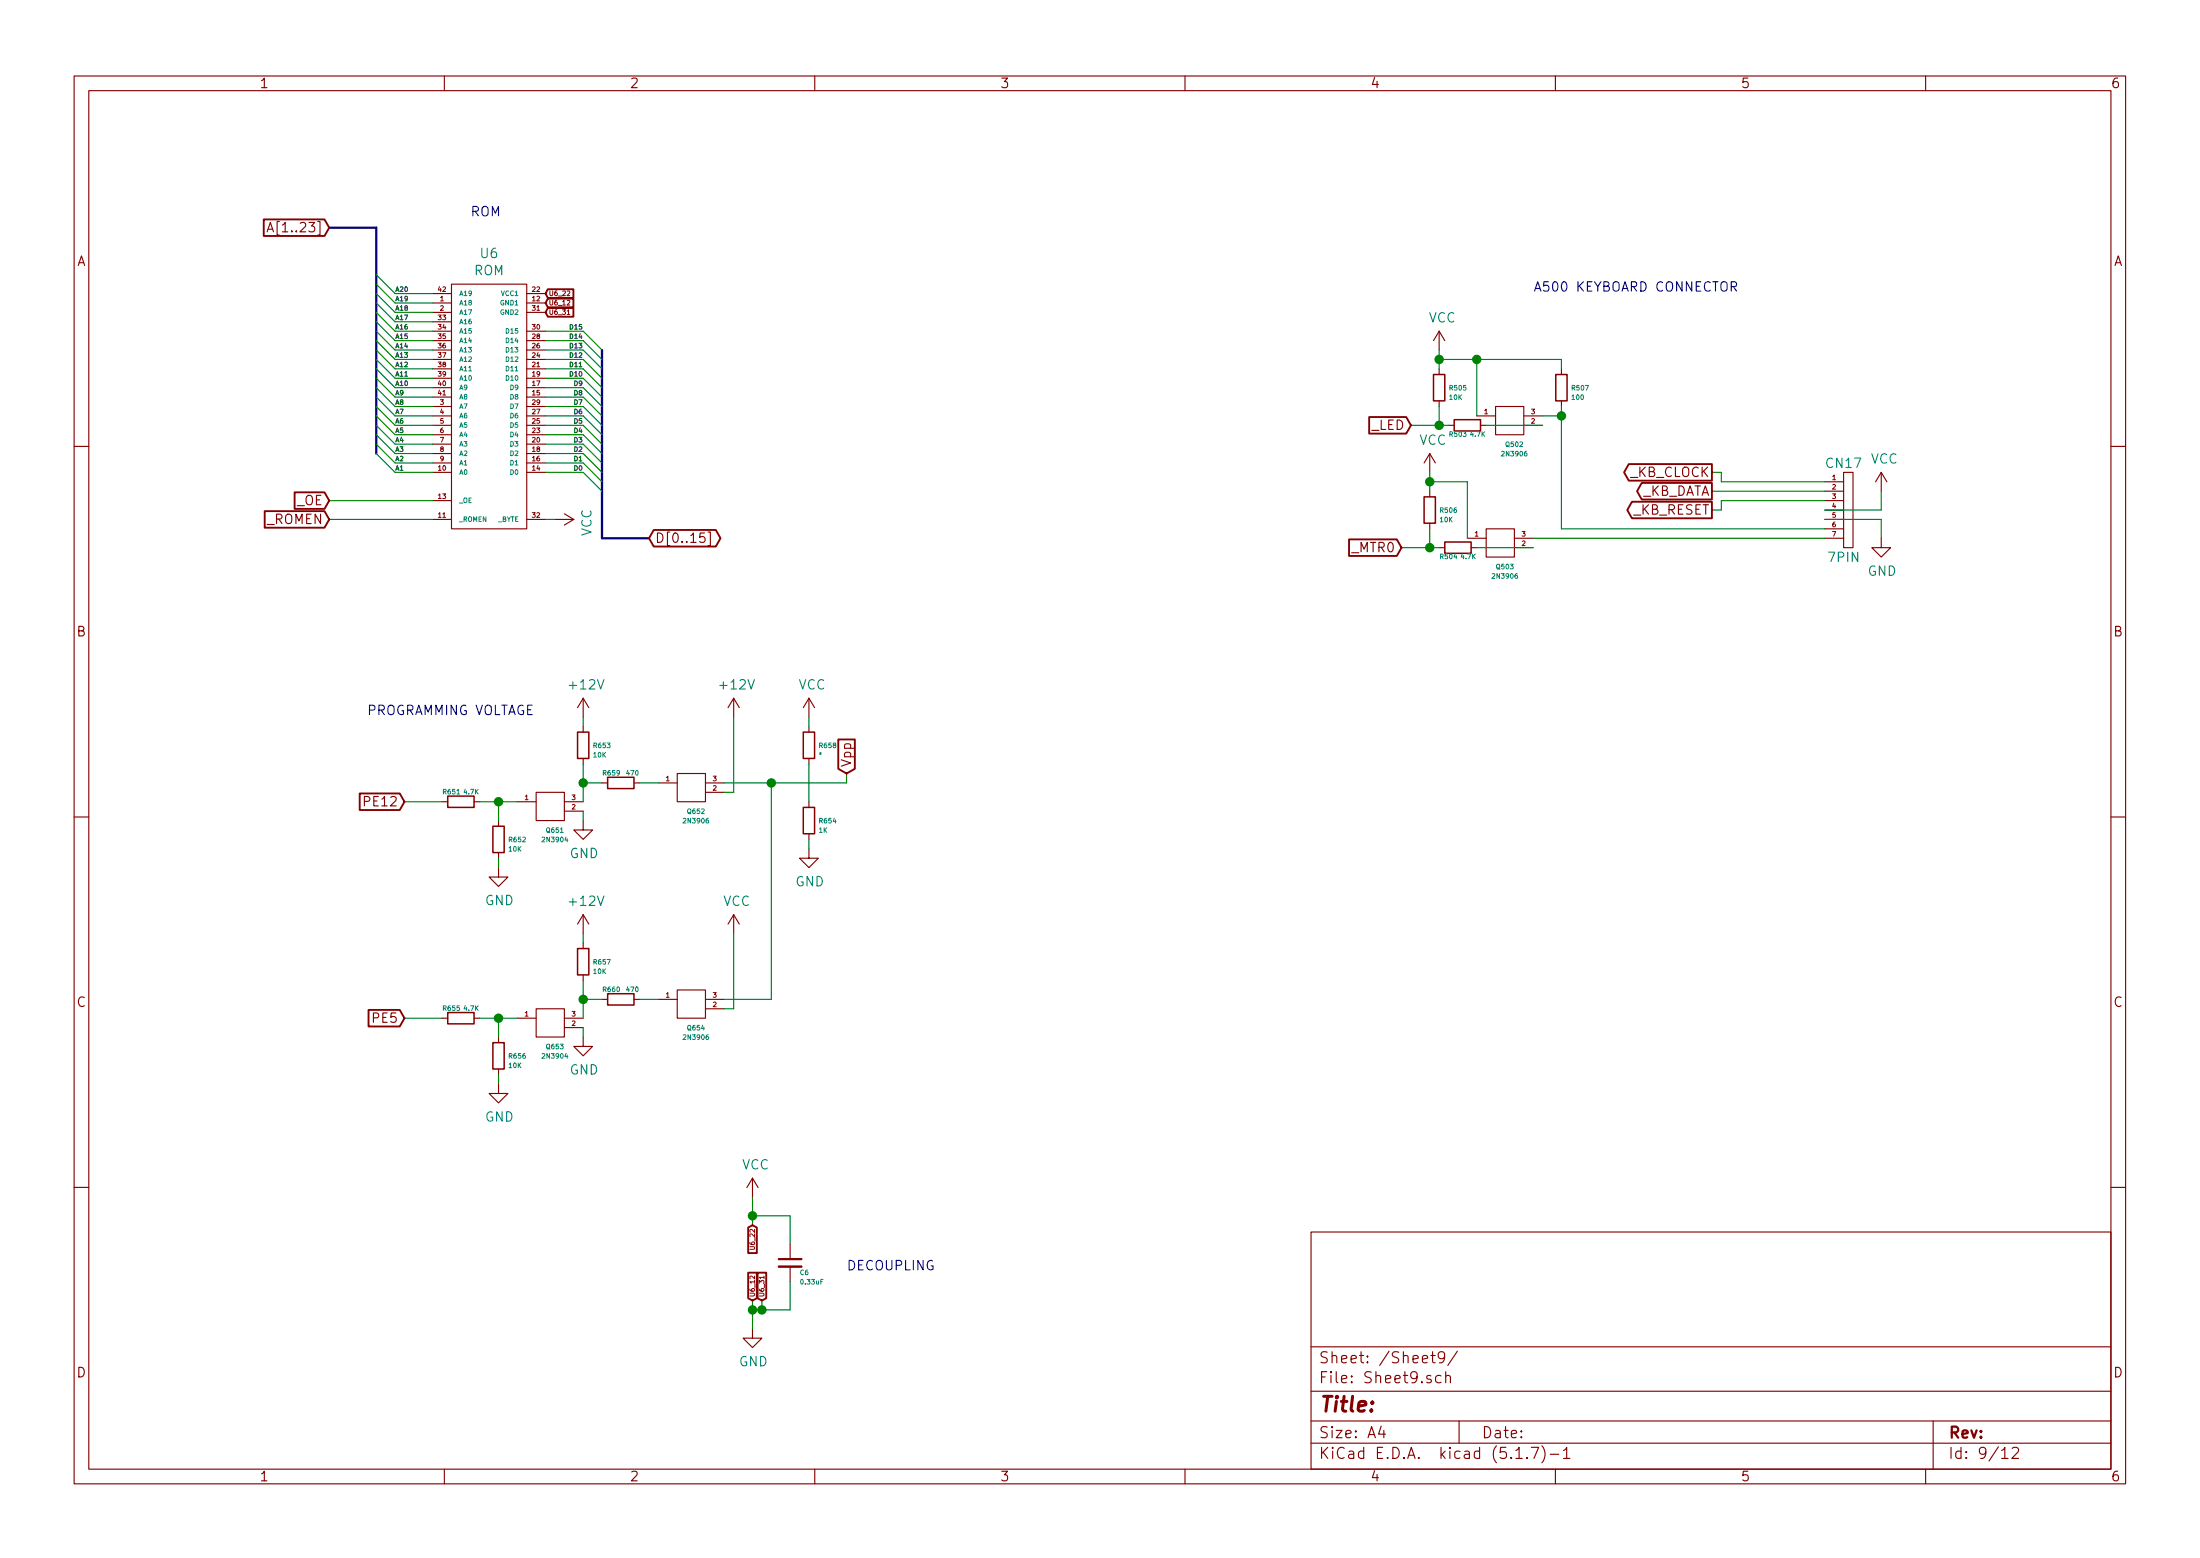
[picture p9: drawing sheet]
<svg xmlns="http://www.w3.org/2000/svg" width="297mm" height="210mm" viewBox="0 0 297 210" stroke-linecap="round" stroke-linejoin="round" font-family="sans-serif">
<g fill="none" stroke="#840000" stroke-width=".15">
<path d="M10 10.3h277v189.9h-277zM12 12.2h273v186.1h-273zM60 10.3v1.9M110 10.3v1.9M160 10.3v1.9M210 10.3v1.9M260 10.3v1.9M36.1 31.3l.4-1.3 .4 1.3M36.2 30.9h.6M58.4 39.6h2.6M61 38.3h10.1v33.1h-10.1zM71.1 39.6h2.6"/>
<path d="M58.4 57.4h2.6M58.4 56.1h2.6M58.4 40.9h2.6M58.4 53.6h2.6M58.4 52.3h2.6M58.4 51h2.6M58.4 42.2h2.6M58.4 59.9h2.6M58.4 49.8h2.6M58.4 58.7h2.6M58.4 48.5h2.6M58.4 47.2h2.6"/>
<path d="M58.4 46h2.6M58.4 54.9h2.6M58.4 44.7h2.6M58.4 43.4h2.6M71.1 57.4h2.6M71.1 56.1h2.6M71.1 40.9h2.6M71.1 53.6h2.6M71.1 52.3h2.6M71.1 51h2.6M71.1 42.2h2.6M71.1 59.9h2.6"/>
<path d="M71.1 49.8h2.6M71.1 58.7h2.6M71.1 48.5h2.6M71.1 47.2h2.6M71.1 46h2.6M71.1 54.9h2.6M71.1 44.7h2.6M194.3 44.7v2.5M194.3 49.8v.7M194.3 54.1v.8M194.3 44.7l-.8 1.3M194.3 44.7l.8 1.3"/>
<path d="M195.6 57.4h.7M199.4 56.1h2.5M199.9 57.4h.8M201.9 54.9h3.8v3.8h-3.8zM205.7 57.4h2.6M205.7 56.1h2.6M210.8 49.8v.7M210.8 54.1v.8M10 60.2h2M58.4 67.6h2.6M58.4 70.1h2.6M58.4 63.7h2.6"/>
<path d="M58.4 62.5h2.6M58.4 61.2h2.6M71.1 70.1h2.6M71.1 63.7h2.6M71.1 62.5h2.6M71.1 61.2h2.6M74.9 70.1h2.6M76.2 69.3l1.3 .8M77.5 70.1l-1.3 .8M95.1 71.9h-.6v.6l.1-.1h.3l.3 .3v.3l-.3 .2h-.3l-.1-.1M95.6 71.8h.3v1.8h-.3M193 61.2v2.5"/>
<path d="M193 66.3v.8M193 70.6v.8M193 61.2l-.7 1.3M193 61.2l.8 1.3M194.3 73.9h.8M198.1 72.6h2.6M198.6 73.9h.8M200.7 71.4h3.8v3.8h-3.8zM204.5 72.6h2.5M204.5 73.9h2.5M246.4 65h2.5M246.4 66.3h2.5"/>
<path d="M246.4 67.6h2.5M246.4 68.8h2.5M246.4 70.1h2.5M246.4 71.4h2.5M246.4 72.6h2.5M248.9 63.7h1.3v10.2h-1.3zM254 72.6v1.3h1.3l-1.3 1.3-1.3-1.3h1.3M254 63.7l-.8 1.3M254 63.7v2.6M254 63.7l.8 1.3M285 60.2h2M78.7 94.2v2.6"/>
<path d="M78.7 98v.8M78.7 94.2l-.7 1.3M78.7 94.2l.8 1.3M99.1 94.2v2.6M99.1 94.2l-.8 1.3M99.1 94.2l.7 1.3M109.2 94.2v2.6M109.2 98v.8M109.2 94.2l-.7 1.3M109.2 94.2l.8 1.3M10 110.3h2M59.7 108.2h.8"/>
<path d="M64 108.2h.8M67.3 117.1v1.3h1.3l-1.3 1.2-1.3-1.2h1.3M67.3 110.7v.8M67.3 115.1v.7M69.8 108.2h2.6M72.4 106.9h3.8v3.8h-3.8zM76.2 108.2h2.5M76.2 109.5h2.5M78.7 110.7v1.3h1.3l-1.3 1.3-1.2-1.3h1.2M78.7 102.4v.7M81.3 105.7h.7M85.6 105.7h.8"/>
<path d="M88.9 105.7h2.5M91.4 104.4h3.8v3.8h-3.8zM95.2 105.7h2.6M95.2 106.9h2.6M109.2 114.5v1.3h1.3l-1.3 1.3-1.3-1.3h1.3M109.2 102.4v.7M109.2 108.2v.8M109.2 112.5v.8M285 110.3h2M59.7 137.4h.8M64 137.4h.8M67.3 139.9v.8"/>
<path d="M69.8 137.4h2.6M72.4 136.1h3.8v3.8h-3.8zM76.2 137.4h2.5M76.2 138.7h2.5M78.7 139.9v1.3h1.3l-1.3 1.3-1.2-1.3h1.2M78.7 123.4v2.6M78.7 127.2v.8M78.7 131.6v.7M78.7 123.4l-.7 1.3M78.7 123.4l.8 1.3M81.3 134.9h.7M85.6 134.9h.8"/>
<path d="M88.9 134.9h2.5M91.4 133.6h3.8v3.8h-3.8zM95.2 134.9h2.6M95.2 136.1h2.6M99.1 123.4l-.8 1.3M99.1 123.4v2.6M99.1 123.4l.7 1.3M67.3 146.3v1.3h1.3l-1.3 1.2-1.3-1.2h1.3M67.3 144.3v.7M101.6 159l-.8 1.3M101.6 159v2.5M101.6 159l.8 1.3"/>
<path d="M10 160.2h2M101.6 179.3v1.3h1.3l-1.3 1.3-1.3-1.3h1.3M106.7 167.9v2M106.7 170.9v2.1M177 166.3h108v32h-108zM285 160.2h2M60 198.3v1.9M110 198.3v1.9M160 198.3v1.9M177 194.8h108M177 191.8h108M177 187.8h108"/>
<path d="M177 181.8h108M186.5 192.5l-.4 1h1M186.8 193v1M193.2 182.9h.6M193.4 182.4v1.3l.1 .1 .3 .1M194.6 185.7a.48 .48 0 0 0-.8 .2v.4a.48 .48 0 0 0 .8 .2M195 183.1l-.1 .2a.48 .48 0 0 1-.6-.1l-.1-.5a.48 .48 0 0 1 .7-.2l.1 .1a1.19 1.19 0 0 1-.2 1.2l-.5 .1M195.2 185.7a.38 .38 0 0 1 .6 .1v.8M195.2 185.1v1.5M196.8 182.3l-1.3 2M197 191.8v3M204.7 196.8h.8"/>
<path d="M206.2 196.7v.1l-.1-.1h.1v.1M206.8 195.3h.9l-.6 1.5M208.2 195.1a1.71 1.71 0 0 1 0 2.3M209.3 196.3h1.2M210 198.3v1.9M211.1 195.8l.3-.3 .1-.2v1.5M211.1 196.8h.9M260 198.3v1.9M261 191.8v6.5M270.3 195.8l.3-.3 .1-.2v1.5M270.3 196.8h.8M271.7 195.5l.2-.2 .5 .1a.4 .4 0 0 1 .1 .6l-.9 .8h.9"/>
</g>
<g fill="none" stroke="#840000" stroke-width=".2">
<path d="M193.5 50.5h1.6v3.6h-1.6zM196.3 56.6h3.6v1.6h-3.6zM210.1 50.5h1.5v3.6h-1.5zM192.3 67.1h1.5v3.5h-1.5zM195.1 73.1h3.5v1.6h-3.5zM78 98.8h1.5v3.6h-1.5zM108.5 98.8h1.5v3.6h-1.5zM60.5 107.4h3.5v1.6h-3.5zM66.5 111.5h1.6v3.6h-1.6zM82 104.9h3.6v1.5h-3.6zM108.5 109h1.5v3.5h-1.5zM60.5 136.6h3.5v1.6h-3.5z"/>
<path d="M78 128h1.5v3.6h-1.5zM82 134.1h3.6v1.5h-3.6zM66.5 140.7h1.6v3.6h-1.6z"/>
</g>
<path d="M105.2 170.9h3" fill="none" stroke="#840000" stroke-width=".33"/>
<path d="M105.2 169.9h3" fill="none" stroke="#840000" stroke-width=".3"/>
<path d="M44.4 30.7h6.4v30.5M81.3 47.2v25.4h6.3" fill="none" stroke="#000084" stroke-width=".3"/>
<g fill="none" stroke="#008400" stroke-width=".15">
<path d="M50.8 37.1l2.5 2.5h5.1M50.8 38.3l2.5 2.6h5.1M50.8 39.6l2.5 2.6h5.1M50.8 59.9l2.5 2.6h5.1M50.8 58.7l2.5 2.5h5.1M50.8 57.4l2.5 2.5h5.1M50.8 54.9l2.5 2.5h5.1M50.8 53.6l2.5 2.5h5.1M50.8 56.1l2.5 2.6h5.1M50.8 46l2.5 2.5h5.1M50.8 42.2l2.5 2.5h5.1M50.8 40.9l2.5 2.5h5.1"/>
<path d="M50.8 43.4l2.5 2.6h5.1M50.8 44.7l2.5 2.5h5.1M50.8 47.2l2.5 2.6h5.1M50.8 48.5l2.5 2.5h5.1M50.8 49.8l2.5 2.5h5.1M50.8 51l2.5 2.6h5.1M50.8 52.3l2.5 2.6h5.1M73.7 59.9h5l2.6 2.6M73.7 57.4h5l2.6 2.5M73.7 56.1h5l2.6 2.6M73.7 58.7h5l2.6 2.5M73.7 48.5h5l2.6 2.5"/>
<path d="M73.7 44.7h5l2.6 2.5M73.7 46h5l2.6 2.5M73.7 47.2h5l2.6 2.6M73.7 49.8h5l2.6 2.5M73.7 51h5l2.6 2.6M73.7 52.3h5l2.6 2.6M73.7 53.6h5l2.6 2.5M73.7 54.9h5l2.6 2.5M190.5 57.4h5.1M194.3 48.5h16.5v1.3M194.3 47.2v2.6M194.3 54.9v2.5"/>
<path d="M199.4 48.5v7.6M200.7 57.4h7.6M208.3 56.1h2.5M210.8 54.9v16.5h35.6M44.4 70.1h14M44.4 67.6h14M50.8 61.2l2.5 2.5h5.1M73.7 70.1h1.2M73.7 63.7h5l2.6 2.6M73.7 62.5h5l2.6 2.5M73.7 61.2h5l2.6 2.5M189.2 73.9h5.1"/>
<path d="M193 63.7v2.6M193 71.4v2.5M193 65h5.1v7.6M199.4 73.9h7.6M207 72.6h39.4M231.1 66.3h15.3M231.1 63.7h1.3v1.3h14M246.4 70.1h7.6v2.5M246.4 67.6h-14v1.2h-1.3M254 66.3v2.5h-7.6M78.7 96.8v1.2M99.1 96.8v10.1h-1.3"/>
<path d="M109.2 96.8v1.2M54.6 108.2h5.1M64.8 108.2h5M67.3 108.2v2.5M67.3 115.8v1.3M78.7 105.7h2.6M78.7 103.1v5.1M78.7 109.5v1.2M86.4 105.7h2.5M104.1 105.7v29.2h-6.3M109.2 103.1v5.1M109.2 113.3v1.2"/>
<path d="M114.3 104.4v1.3h-16.5M54.6 137.4h5.1M64.8 137.4h5M67.3 137.4v2.5M78.7 134.9h2.6M78.7 126v1.2M78.7 132.3v5.1M78.7 138.7v1.2M86.4 134.9h2.5M99.1 126v10.1h-1.3M67.3 145v1.3M101.6 164.1h5.1v3.8"/>
<path d="M101.6 161.5v3.8M101.6 175.5v3.8M102.9 175.5v1.3M106.7 173v3.8h-5.1"/>
</g>
<g fill="none" stroke="#840000" stroke-width=".25">
<path d="M35.6 29.6h8.2l.6 1.1-.6 1.1h-8.2zM74 39h3.4v1.2h-3.4l-.3-.6zM74 40.3h3.4v1.2h-3.4l-.3-.6zM74 41.6h3.4v1.1h-3.4l-.3-.5zM184.9 56.3h5l.6 1.1-.6 1.1h-5zM35.7 69h8.1l.6 1.1-.6 1.1h-8.1zM39.8 66.4h4l.6 1.2-.6 1.1h-4zM88.3 71.5h8.3l.7 1.1-.7 1.2h-8.3l-.7-1.2zM182.1 72.8h6.5l.6 1.1-.6 1.1h-6.5zM219.9 62.6h11.2v2.3h-11.2l-.6-1.2zM220.3 67.7h10.8v2.2h-10.8l-.6-1.1zM221.7 65.2h9.4v2.2h-9.4l-.7-1.1z"/>
<path d="M113.2 99.8h2.2v4l-1.1 .6-1.1-.6zM48.6 107.1h5.4l.6 1.1-.6 1.1h-5.4zM49.8 136.3h4.2l.6 1.1-.6 1.1h-4.2zM101 171.7h1.2v3.5l-.6 .3-.6-.3zM101 165.7l.6-.4 .6 .4v3.4h-1.2zM102.3 171.7h1.2v3.5l-.6 .3-.6-.3z"/>
</g>
<path d="M76.6 42.4h.3M101.9 172.2v.4l-.5-.4-.2 .1 .1 .3M103.1 172.2v.4" fill="none" stroke="#840000" stroke-width=".14"/>
<path d="M233.8 38.7h.4l.2-.1v-.5l-.2-.1h-.4v1.3M234 38.7l.5 .6" fill="none" stroke="#0000c2" stroke-width=".15"/>
<g fill="#008400" stroke="#008400" stroke-width=".25">
<circle cx="194.3" cy="48.5" r=".51"/>
<circle cx="78.7" cy="105.7" r=".51"/>
<circle cx="78.7" cy="134.9" r=".51"/>
<circle cx="104.1" cy="105.7" r=".51"/>
<circle cx="67.3" cy="108.2" r=".51"/>
<circle cx="101.6" cy="176.8" r=".51"/>
<circle cx="102.9" cy="176.8" r=".51"/>
<circle cx="199.4" cy="48.5" r=".51"/>
<circle cx="210.8" cy="56.1" r=".51"/>
<circle cx="67.3" cy="137.4" r=".51"/>
<circle cx="194.3" cy="57.4" r=".51"/>
<circle cx="193" cy="65" r=".51"/>
<circle cx="101.6" cy="164.1" r=".51"/>
<circle cx="193" cy="73.9" r=".51"/>
</g>
<text font-size="2.8" fill="#840000" x="178" y="190.5">Title:</text>
<g font-size="2.1" fill="#840000">
<text x="178" y="184">Sheet: /Sheet9/</text>
<text x="178" y="186.7">File: Sheet9.sch</text>
<text x="178" y="196.9">KiCad E.D.A. kicad (5.1.7)-1</text>
<text x="178" y="194.1">Size: A4</text>
<text x="200" y="194.1">Date:</text>
<text x="263" y="194.1">Rev:</text>
<text x="263" y="196.9">Id: 9/12</text>
</g>
<g font-size="1.8" fill="#840000">
<text x="35" y="11.9">1</text>
<text x="85" y="11.9">2</text>
<text x="135" y="11.9">3</text>
<text x="185" y="11.9">4</text>
<text x="235" y="11.9">5</text>
<text x="285" y="11.9">6</text>
<text x="10.4" y="35.9">A</text>
<text x="37.3" y="31.4">A[1..23]</text>
<text x="285.4" y="35.9">A</text>
<text x="185.2" y="58">_LED</text>
<text x="220.1" y="64.4">_KB_CLOCK</text>
<text x="36.1" y="70.7">_ROMEN</text>
<text x="40.1" y="68.2">_OE</text>
<text x="220.5" y="69.5">_KB_RESET</text>
<text x="221.5" y="66.9">_KB_DATA</text>
<text x="88.4" y="73.3">D[0..15]</text>
<text x="182.7" y="74.5">_MTR0</text>
<text x="10.4" y="85.9">B</text>
<text x="285.4" y="85.9">B</text>
<text x="114.9" y="103.6" transform="rotate(-90 114.9 103.6)">Vpp</text>
<text x="49.5" y="108.8">PE12</text>
<text x="10.4" y="135.9">C</text>
<text x="285.4" y="135.9">C</text>
<text x="50.5" y="138">PE5</text>
<text x="10.4" y="185.9">D</text>
<text x="285.4" y="185.9">D</text>
<text x="35" y="199.9">1</text>
<text x="85" y="199.9">2</text>
<text x="135" y="199.9">3</text>
<text x="185" y="199.9">4</text>
<text x="235" y="199.9">5</text>
<text x="285" y="199.9">6</text>
</g>
<g font-size="1.8" fill="#0000c2">
<text x="63.5" y="29.2">ROM</text>
<text x="207" y="39.4">A500 KEYBOARD CONNECTOR</text>
<text x="49.5" y="96.5">PROGRAMMING VOLTAGE</text>
<text x="114.3" y="171.4">DECOUPLING</text>
</g>
<g font-size="1.8" fill="#008484">
<text x="64.9" y="34.8">U6</text>
<text x="64" y="37.2">ROM</text>
<text x="192.9" y="43.5">VCC</text>
<text x="191.6" y="60">VCC</text>
<text x="246.7" y="63.2">CN17</text>
<text x="252.6" y="62.6">VCC</text>
<text x="79.9" y="72.4" transform="rotate(-90 79.9 72.4)">VCC</text>
<text x="247" y="75.9">7PIN</text>
<text x="252.2" y="77.7">GND</text>
<text x="77" y="93.1">+12V</text>
<text x="97.4" y="93.1">+12V</text>
<text x="107.8" y="93.1">VCC</text>
<text x="76.9" y="115.8">GND</text>
<text x="107.4" y="119.6">GND</text>
<text x="65.5" y="122.2">GND</text>
<text x="77" y="122.3">+12V</text>
<text x="97.6" y="122.3">VCC</text>
<text x="76.9" y="145">GND</text>
<text x="65.5" y="151.4">GND</text>
<text x="100.2" y="157.8">VCC</text>
<text x="99.8" y="184.4">GND</text>
</g>
<g font-size=".9">
<text x="53.3" y="39.4">A20</text>
<text x="53.3" y="40.7">A19</text>
<text x="53.3" y="41.9">A18</text>
<text x="53.3" y="43.2">A17</text>
<text x="53.3" y="44.5">A16</text>
<text x="53.3" y="45.7">A15</text>
<text x="53.3" y="47">A14</text>
<text x="77.1" y="44.5">D15</text>
<text x="77.1" y="45.7">D14</text>
<text x="77.1" y="47">D13</text>
<text x="53.3" y="53.4">A9</text>
<text x="53.3" y="48.3">A13</text>
<text x="53.3" y="49.5">A12</text>
<text x="53.3" y="50.8">A11</text>
<text x="53.3" y="52.1">A10</text>
<text x="77.1" y="48.3">D12</text>
<text x="77.1" y="49.5">D11</text>
<text x="77.1" y="50.8">D10</text>
<text x="77.6" y="52.1">D9</text>
<text x="77.6" y="53.4">D8</text>
<text x="53.3" y="55.9">A7</text>
<text x="53.3" y="54.6">A8</text>
<text x="53.3" y="58.4">A5</text>
<text x="53.3" y="59.7">A4</text>
<text x="53.3" y="57.2">A6</text>
<text x="77.6" y="57.2">D5</text>
<text x="77.6" y="58.4">D4</text>
<text x="77.6" y="55.9">D6</text>
<text x="77.6" y="54.6">D7</text>
<text x="77.6" y="59.7">D3</text>
<text x="53.3" y="63.5">A1</text>
<text x="53.3" y="61">A3</text>
<text x="53.3" y="62.2">A2</text>
<text x="77.6" y="61">D2</text>
<text x="77.6" y="63.5">D0</text>
<text x="77.6" y="62.2">D1</text>
</g>
<g font-size=".9" fill="#840000">
<text x="59.2" y="39.4">42</text>
<text x="59.5" y="40.7">1</text>
<text x="59.5" y="41.9">2</text>
<text x="71.9" y="40.7">12</text>
<text x="71.9" y="39.4">22</text>
<text x="71.9" y="41.9">31</text>
<text x="74.1" y="41.2">U6_12</text>
<text x="74.1" y="39.9">U6_22</text>
<text x="59.2" y="43.2">33</text>
<text x="59.2" y="44.5">34</text>
<text x="59.2" y="45.7">35</text>
<text x="59.2" y="47">36</text>
<text x="71.9" y="47">26</text>
<text x="71.9" y="45.7">28</text>
<text x="71.9" y="44.5">30</text>
<text x="74.1" y="42.5">U6_31</text>
<text x="59.2" y="48.3">37</text>
<text x="59.2" y="49.5">38</text>
<text x="59.2" y="50.8">39</text>
<text x="59.2" y="52.1">40</text>
<text x="59.2" y="53.4">41</text>
<text x="71.9" y="53.4">15</text>
<text x="71.9" y="52.1">17</text>
<text x="71.9" y="50.8">19</text>
<text x="71.9" y="49.5">21</text>
<text x="71.9" y="48.3">24</text>
<text x="59.5" y="54.6">3</text>
<text x="59.5" y="55.9">4</text>
<text x="59.5" y="57.2">5</text>
<text x="59.5" y="58.4">6</text>
<text x="59.5" y="59.7">7</text>
<text x="71.9" y="59.7">20</text>
<text x="71.9" y="58.4">23</text>
<text x="71.9" y="57.2">25</text>
<text x="71.9" y="55.9">27</text>
<text x="71.9" y="54.6">29</text>
<text x="200.4" y="55.9">1</text>
<text x="206.8" y="57.2">2</text>
<text x="206.8" y="55.9">3</text>
<text x="59.2" y="63.5">10</text>
<text x="59.5" y="61">8</text>
<text x="59.5" y="62.2">9</text>
<text x="71.9" y="63.5">14</text>
<text x="71.9" y="62.2">16</text>
<text x="71.9" y="61">18</text>
<text x="247.4" y="64.8">1</text>
<text x="59.2" y="69.9">11</text>
<text x="59.2" y="67.3">13</text>
<text x="71.9" y="69.9">32</text>
<text x="247.4" y="66.1">2</text>
<text x="247.4" y="67.3">3</text>
<text x="247.4" y="68.6">4</text>
<text x="247.4" y="69.9">5</text>
<text x="247.4" y="71.1">6</text>
<text x="199.2" y="72.4">1</text>
<text x="205.5" y="73.7">2</text>
<text x="205.5" y="72.4">3</text>
<text x="247.4" y="72.4">7</text>
<text x="70.9" y="108">1</text>
<text x="77.2" y="108">3</text>
<text x="89.9" y="105.4">1</text>
<text x="96.3" y="106.7">2</text>
<text x="96.3" y="105.4">3</text>
<text x="77.2" y="109.2">2</text>
<text x="70.9" y="137.2">1</text>
<text x="77.2" y="137.2">3</text>
<text x="89.9" y="134.6">1</text>
<text x="96.3" y="135.9">2</text>
<text x="96.3" y="134.6">3</text>
<text x="77.2" y="138.4">2</text>
<text x="101.9" y="168.4" transform="rotate(-90 101.9 168.4)">U6_22</text>
<text x="101.9" y="175.1" transform="rotate(-90 101.9 175.1)">U6_12</text>
<text x="103.2" y="175.1" transform="rotate(-90 103.2 175.1)">U6_31</text>
</g>
<g font-size=".9" fill="#008484">
<text x="62" y="41.2">A18</text>
<text x="62" y="39.9">A19</text>
<text x="67.6" y="41.2">GND1</text>
<text x="67.7" y="39.9">VCC1</text>
<text x="62" y="42.5">A17</text>
<text x="62" y="43.7">A16</text>
<text x="62" y="45">A15</text>
<text x="62" y="46.3">A14</text>
<text x="62" y="47.5">A13</text>
<text x="67.6" y="42.5">GND2</text>
<text x="68.5" y="47.5">D13</text>
<text x="68.5" y="46.3">D14</text>
<text x="68.5" y="45">D15</text>
<text x="62" y="48.8">A12</text>
<text x="62" y="50.1">A11</text>
<text x="62" y="51.4">A10</text>
<text x="62" y="52.6">A9</text>
<text x="62" y="53.9">A8</text>
<text x="68.5" y="51.4">D10</text>
<text x="68.5" y="50.1">D11</text>
<text x="68.5" y="48.8">D12</text>
<text x="69" y="53.9">D8</text>
<text x="69" y="52.6">D9</text>
<text x="195.7" y="53.9">10K</text>
<text x="195.8" y="52.7">R505</text>
<text x="212.3" y="53.9">100</text>
<text x="212.3" y="52.7">R507</text>
<text x="62" y="55.2">A7</text>
<text x="62" y="56.4">A6</text>
<text x="62" y="57.7">A5</text>
<text x="62" y="59">A4</text>
<text x="69" y="59">D4</text>
<text x="69" y="57.7">D5</text>
<text x="69" y="56.4">D6</text>
<text x="69" y="55.2">D7</text>
<text x="195.8" y="58.9">R503</text>
<text x="198.6" y="58.9">4.7K</text>
<text x="62" y="64.1">A0</text>
<text x="62" y="60.2">A3</text>
<text x="62" y="61.5">A2</text>
<text x="62" y="62.8">A1</text>
<text x="69" y="64.1">D0</text>
<text x="69" y="62.8">D1</text>
<text x="69" y="61.5">D2</text>
<text x="69" y="60.2">D3</text>
<text x="202.9" y="61.6">2N3906</text>
<text x="203.4" y="60.3">Q502</text>
<text x="62" y="70.4">_ROMEN</text>
<text x="62" y="67.9">_OE</text>
<text x="67.3" y="70.4">_BYTE</text>
<text x="194.5" y="70.5">10K</text>
<text x="194.5" y="69.2">R506</text>
<text x="194.5" y="75.4">R504</text>
<text x="197.3" y="75.4">4.7K</text>
<text x="202.1" y="76.8">Q503</text>
<text x="201.7" y="78.1">2N3906</text>
<text x="80.2" y="100.9">R653</text>
<text x="110.7" y="100.9">R658</text>
<text x="59.9" y="107.2">R651</text>
<text x="62.7" y="107.2">4.7K</text>
<text x="80.2" y="102.2">10K</text>
<text x="81.5" y="104.6">R659</text>
<text x="84.7" y="104.6">470</text>
<text x="110.6" y="102.2">*</text>
<text x="68.8" y="113.6">R652</text>
<text x="73.4" y="113.6">2N3904</text>
<text x="73.9" y="112.4">Q651</text>
<text x="92.4" y="111.1">2N3906</text>
<text x="92.9" y="109.8">Q652</text>
<text x="110.6" y="112.4">1K</text>
<text x="110.7" y="111.1">R654</text>
<text x="68.7" y="114.9">10K</text>
<text x="80.2" y="131.4">10K</text>
<text x="80.2" y="130.1">R657</text>
<text x="59.9" y="136.4">R655</text>
<text x="62.7" y="136.4">4.7K</text>
<text x="81.5" y="133.9">R660</text>
<text x="84.7" y="133.9">470</text>
<text x="68.8" y="142.8">R656</text>
<text x="73.4" y="142.8">2N3904</text>
<text x="73.9" y="141.6">Q653</text>
<text x="92.4" y="140.3">2N3906</text>
<text x="92.9" y="139">Q654</text>
<text x="68.7" y="144.1">10K</text>
<text x="108.1" y="172.1">C6</text>
<text x="108.2" y="173.3">0.33uF</text>
</g>
</svg>
